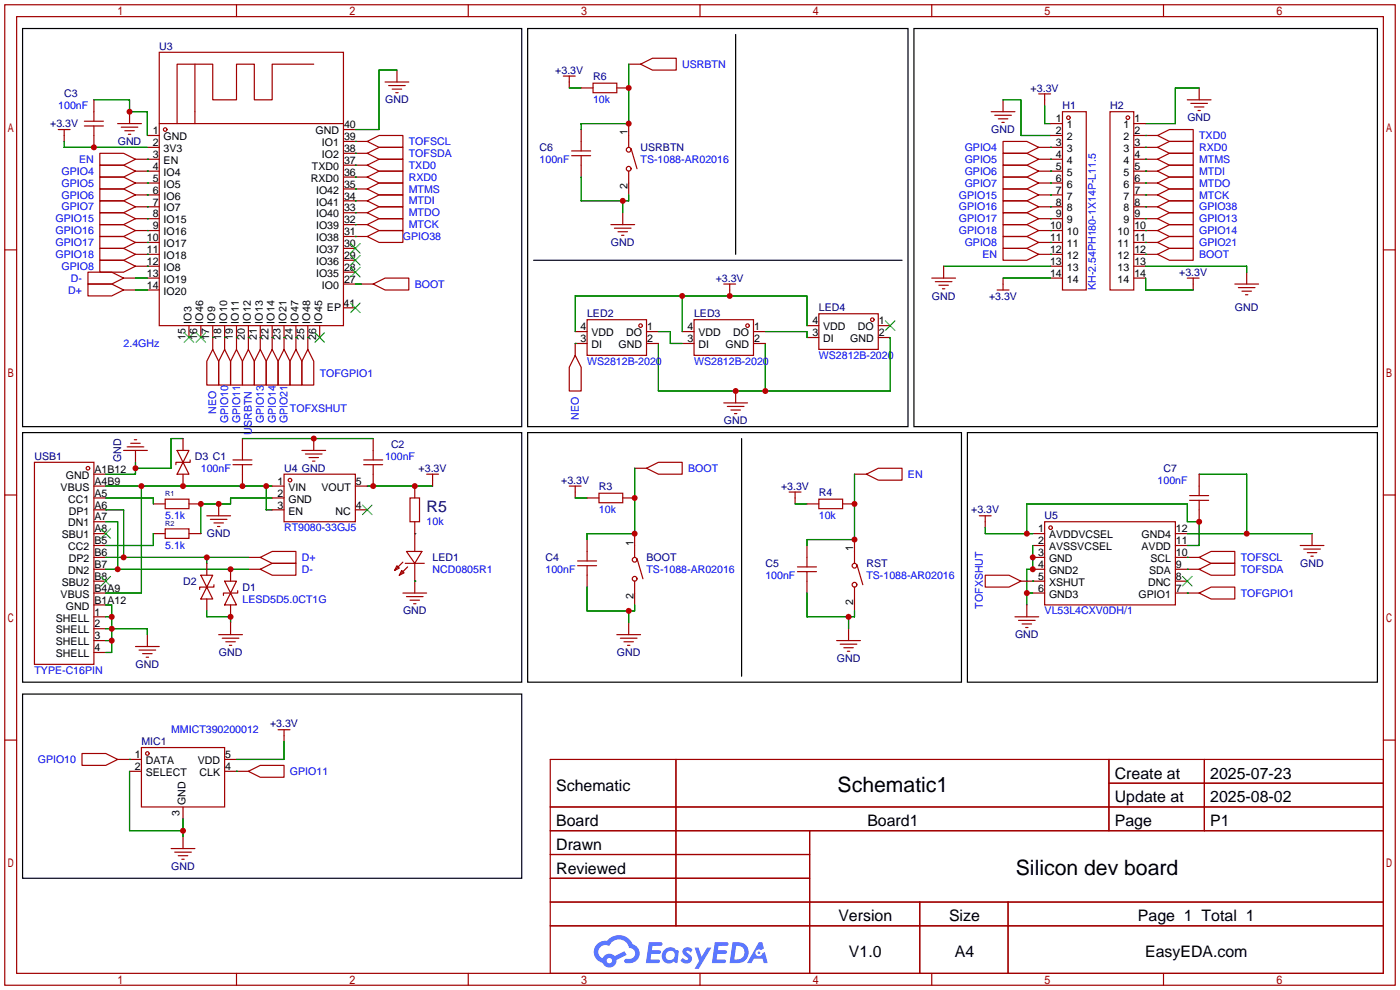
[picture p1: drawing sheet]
<svg xmlns="http://www.w3.org/2000/svg" width="299mm" height="212mm" viewBox="0 0 299 212" stroke-linecap="round" stroke-linejoin="round" font-family="sans-serif">
<g fill="none" stroke="#a10000" stroke-width=".25">
<path d="M1 1h297.2v209.6h-297.2zM3.6 3.6h292.1v204.4h-292.1zM50.5 1v2.6M100.1 1v2.6M149.6 1v2.6M199.1 1v2.6M248.7 1v2.6M1 53.4h2.6M295.7 53.4h2.5M1 105.8h2.6M295.7 105.8h2.5M1 158.2h2.6"/>
<path d="M295.7 158.2h2.5M117.6 162.3h178.1v45.7h-178.1zM117.6 172.5h178.1M117.6 177.5h178.1M144.5 162.3v35.6M173 177.5v30.5M237 162.3v15.2M237 167.4h58.7M257.4 162.3v15.2M117.6 182.6h55.4M117.6 192.8h178.1M117.6 187.7h55.4"/>
<path d="M117.6 197.9h178.1M196.6 192.8v15.2M215.4 192.8v15.2M50.5 208v2.6M100.1 208v2.6M149.6 208v2.6M199.1 208v2.6M248.7 208v2.6"/>
</g>
<g fill="#5487ff">
<path d="M146.2 202.7a1.3 1.3 0 0 1 1.8 .3l-.4 .6a.54 .54 0 0 0-.9-.2l.1 .2a1.28 1.28 0 0 1 .8 2 1.53 1.53 0 0 1-2.2-.3l.5-.6 .8 .5a.31 .31 0 0 0 .4-.3 .31 .31 0 0 0-.3-.4 1.12 1.12 0 0 1-.6-1.8z"/>
<path d="M148.5 202.5h.8l.7 2 1.1-2h1l-2.8 4.6h-.9l1-1.7z"/>
<path d="M138.7 201.4h1.6a1.31 1.31 0 0 1 1.3 .2 .4 .4 0 0 1-.4 .5l-1.8 .1-.1 .9h1.7a.4 .4 0 0 1 .3 .4 .4 .4 0 0 1-.4 .4h-1.7l-.2 1.2h1.4a.46 .46 0 0 1 .5 0 .46 .46 0 0 1 .1 .5l-.3 .2h-2.7z"/>
<path d="M152.8 201.4h1.6a1.32 1.32 0 0 1 1.3 .2 .39 .39 0 0 1-.4 .5l-1.7 .1-.2 .9h1.7a.4 .4 0 0 1 .3 .4 .4 .4 0 0 1-.4 .4h-1.7l-.2 1.2h1.4a.46 .46 0 0 1 .5 0 .46 .46 0 0 1 .1 .5l-.3 .2h-2.7z"/>
<path d="M162.2 201.4h.7l.4 1.3-.7 .4a.75 .75 0 0 0-1.1 .3 .75 .75 0 0 0 .5 1 .75 .75 0 0 0 .9-.7l.6-.2 .6 2.3h-.9l-.2-.9h-1.9l-.5 .9h-.9z"/>
<path d="M156.6 201.4l-.7 4.4h1.5a2.27 2.27 0 0 0 2.6-2.2 2.27 2.27 0 0 0-2.7-2.2zM157.3 202.1a1.5 1.5 0 0 1 1.8 1.6 1.5 1.5 0 0 1-1.9 1.4h-.3z"/>
<path d="M142 203a1.6 1.6 0 0 0-.3 2.3 1.6 1.6 0 0 0 2.3 .2l.8 .3 .3-2.4-.2-.3-.4-.1a1.58 1.58 0 0 0-2.5 0zM142.6 203.5a.98 .98 0 0 1 1.6 .4 .98 .98 0 0 1-1.1 1.3 .94 .94 0 0 1-.8-.7 .94 .94 0 0 1 .3-1z"/>
<path d="M127.6 201.8a2.37 2.37 0 0 0 1.2 4 1.54 1.54 0 0 0 1.7 1 1.54 1.54 0 0 0 1.3-1.6l2.1-1.1-.4-.8-2.1 1a1.57 1.57 0 0 0-2.6 .5 1.5 1.5 0 0 1-.7-2.1 1.5 1.5 0 0 1 2.1-.5 2.23 2.23 0 0 1 2.3-1.4 2.23 2.23 0 0 1 2 1.8 1.16 1.16 0 0 1 1.3 1.1 1.16 1.16 0 0 1-1.1 1.2h-.7a.47 .47 0 0 0-.6 .4 .47 .47 0 0 0 .4 .5 2.17 2.17 0 0 0 2.6-.9 2.17 2.17 0 0 0-.4-2.7l-.8-.4a3.2 3.2 0 0 0-5.4-.7l-1.2 .1zM129.7 205.3a.58 .58 0 0 1 1.1 0 .58 .58 0 0 1-1.1 0z"/>
<circle cx="162.2" cy="203.6" r=".28"/>
</g>
<path d="M4.8 6.1h106.7v85.1h-106.7zM112.8 6.1h81.3v85.1h-81.3zM157.2 7.4v47M195.3 6.1h99.1v85.1h-99.1zM114 55.6h78.8M4.8 92.5h106.7v53.3h-106.7zM112.8 92.5h92.7v53.3h-92.7zM158.5 93.7v50.8M206.8 92.5h87.6v53.3h-87.6zM4.8 148.3h106.7v39.4h-106.7z" fill="none" stroke="#000" stroke-width=".25"/>
<g fill="none" stroke="#a10000" stroke-width=".25">
<path d="M34 11.2h39.4v58.4h-39.4zM41.7 13.7v12.7M67.1 13.7h-8.9v7.6h-3.8v-7.6h-3.9v7.6h-5v-7.6h-7.7v12.7M82.3 17.5h5.1M83.1 18.3h3.5M83.8 19.1h2.1M84.6 19.8h.5M84.8 15v2.5M120.4 16.3h2.5M121.7 16.3v2.5M124.2 18.8h2.5M126.7 17.8h5.1v2h-5.1z"/>
<path d="M131.8 18.8h2.6M134.4 13.7h2.5M136.9 13.7l2.5-1.3h5.1v2.6h-5.1zM256.3 18.8v2.5M12.4 27.7h2.6M13.7 27.7v2.5M18 25.9h4.1M18 26.9h4.1M20.1 21.3v4.6M20.1 26.9v4.6M21.3 32.8h5.1l2.6 1.2-2.6 1.3h-5.1zM21.3 35.3h5.1l2.6 1.3-2.6 1.2h-5.1z"/>
<path d="M21.3 37.8h5.1l2.6 1.3-2.6 1.3h-5.1zM25.1 26.4h5.1M25.9 27.2h3.6M26.7 27.9h2M27.4 28.7h.5M27.7 23.9v2.5M29 34h5M29 36.6h5M29 39.1h5M31.5 29h2.5M31.5 31.5h2.5M34 26.4h39.4"/>
<path d="M73.4 37.8h5.1M73.4 35.3h5.1M73.4 32.8h5.1M73.4 30.2h5.1M73.4 27.7h2.5M78.5 35.3l2.5-1.3h5.1v2.6h-5.1zM78.5 37.8l2.5-1.2h5.1v2.5h-5.1zM78.5 30.2l2.5-1.2h5.1v2.5h-5.1zM78.5 32.8l2.5-1.3h5.1v2.5h-5.1zM122.2 32.3h4M122.2 33.3h4M124.2 27.7v4.6"/>
<path d="M124.2 33.3v4.5M134.4 26.4v5.1M134.4 36.6v5.1M134.9 31.8l1.2 4.3M211.8 23.9h5.1M212.6 24.6h3.6M213.4 25.4h2M214.1 26.2h.5M214.4 30.2h5.1l2.5 1.3-2.5 1.3h-5.1zM214.4 32.8h5.1l2.5 1.2-2.5 1.3h-5.1zM214.4 35.3h5.1l2.5 1.3-2.5 1.2h-5.1zM214.4 37.8h5.1l2.5 1.3-2.5 1.3h-5.1z"/>
<path d="M214.4 21.3v2.6M222 31.5h5.1M222 34h5.1M222 36.6h5.1M222 39.1h5.1M222 20.1h2.5M223.3 20.1v2.5M224.5 29h2.6M224.5 26.4h2.6M227.1 23.9h5.1v38.1h-5.1zM237.2 23.9h5.1v38.1h-5.1zM242.3 29h5.1"/>
<path d="M242.3 31.5h5.1M242.3 34h5.1M242.3 36.6h5.1M242.3 39.1h5.1M242.3 26.4h2.6M247.4 29l2.5-1.3h5.1v2.5h-5.1zM247.4 31.5l2.5-1.3h5.1v2.6h-5.1zM247.4 36.6l2.5-1.3h5.1v2.5h-5.1zM247.4 34l2.5-1.2h5.1v2.5h-5.1zM247.4 39.1l2.5-1.3h5.1v2.6h-5.1zM253.7 21.3h5.1M254.5 22.1h3.6"/>
<path d="M255.3 22.9h2M256 23.6h.5M18.8 58.2h5.1l2.5 1.2-2.5 1.3h-5.1zM21.3 40.4h5.1l2.6 1.3-2.6 1.2h-5.1zM21.3 42.9h5.1l2.6 1.3-2.6 1.3h-5.1zM21.3 45.5h5.1l2.6 1.2-2.6 1.3h-5.1zM21.3 48h5.1l2.6 1.3-2.6 1.2h-5.1zM21.3 50.5h5.1l2.6 1.3-2.6 1.3h-5.1zM21.3 53.1h5.1l2.6 1.3-2.6 1.2h-5.1zM21.3 55.6h5.1l2.6 1.3-2.6 1.3h-5.1zM26.4 59.4h2.6M29 41.7h5"/>
<path d="M29 44.2h5M29 46.7h5M29 49.3h5M29 51.8h5M29 54.4h5M29 56.9h5M31.5 59.4h2.5M73.4 58.2h2.5M73.4 55.6h2.5M73.4 53.1h2.5M73.4 50.5h5.1M73.4 48h5.1"/>
<path d="M73.4 45.5h5.1M73.4 42.9h5.1M73.4 40.4h5.1M78.5 48l2.5-1.3h5.1v2.6h-5.1zM78.5 45.5l2.5-1.3h5.1v2.5h-5.1zM78.5 42.9l2.5-1.2h5.1v2.5h-5.1zM78.5 40.4l2.5-1.3h5.1v2.6h-5.1zM78.5 50.5l2.5-1.2h5.1v2.5h-5.1zM130.6 48h5M131.3 48.8h3.6M132.1 49.5h2M132.8 50.3h.5"/>
<path d="M133.1 45.5v2.5M199.1 59.4h5.1M201.7 56.9v2.5M214.4 40.4h5.1l2.5 1.3-2.5 1.2h-5.1zM214.4 42.9h5.1l2.5 1.3-2.5 1.3h-5.1zM214.4 45.5h5.1l2.5 1.2-2.5 1.3h-5.1zM214.4 48h5.1l2.5 1.3-2.5 1.2h-5.1zM214.4 50.5h5.1l2.5 1.3-2.5 1.3h-5.1zM214.4 53.1h5.1l2.5 1.3-2.5 1.2h-5.1zM214.4 59.4v2.6M222 41.7h5.1M222 44.2h5.1"/>
<path d="M222 46.7h5.1M222 49.3h5.1M222 51.8h5.1M222 54.4h5.1M224.5 56.9h2.6M224.5 59.4h2.6M242.3 41.7h5.1M242.3 44.2h5.1M242.3 46.7h5.1M242.3 49.3h5.1M242.3 51.8h5.1M242.3 54.4h5.1"/>
<path d="M242.3 56.9h2.6M242.3 59.4h2.6M247.4 41.7l2.5-1.3h5.1v2.5h-5.1zM247.4 46.7l2.5-1.2h5.1v2.5h-5.1zM247.4 49.3l2.5-1.3h5.1v2.5h-5.1zM247.4 51.8l2.5-1.3h5.1v2.6h-5.1zM247.4 44.2l2.5-1.3h5.1v2.6h-5.1zM247.4 54.4l2.5-1.3h5.1v2.5h-5.1zM253.7 59.4h2.6M255 59.4v2.6M266.4 58.2v2.5M18.8 60.7h5.1l2.5 1.3-2.5 1.2h-5.1z"/>
<path d="M26.4 62h2.6M31.5 62h2.5M40.4 69.6v2.5M42.9 69.6v2.5M45.5 74.7l1.2 2.5v5.1h-2.5v-5.1zM45.5 69.6v5.1M48 74.7l1.3 2.5v5.1h-2.6v-5.1zM48 69.6v5.1M50.5 74.7l1.3 2.5v5.1h-2.5v-5.1zM50.5 69.6v5.1M53.1 74.7l1.3 2.5v5.1h-2.6v-5.1zM53.1 69.6v5.1"/>
<path d="M55.6 74.7l1.3 2.5v5.1h-2.5v-5.1zM55.6 69.6v5.1M58.2 74.7l1.2 2.5v5.1h-2.5v-5.1zM58.2 69.6v5.1M60.7 74.7l1.3 2.5v5.1h-2.6v-5.1zM60.7 69.6v5.1M63.2 74.7l1.3 2.5v5.1h-2.5v-5.1zM63.2 69.6v5.1M65.8 74.7l1.3 2.5v5.1h-2.6v-5.1zM65.8 69.6v5.1M68.3 69.6v2.5M73.4 60.7h2.5"/>
<path d="M73.4 65.8h2.5M77.2 60.7h2.6M79.8 60.7l2.5-1.3h5.1v2.6h-5.1zM122.9 75.9l1.3 2.6v5.1h-2.5v-5.1zM122.9 70.9h2.6M125.5 68.3h12.7v7.6h-12.7zM125.5 73.4h-2.6v2.5M138.2 70.9h2.5M138.2 73.4h2.5M145.8 70.9h2.5M145.8 73.4h2.5M148.3 68.3h12.7v7.6h-12.7z"/>
<path d="M154.7 60.7h2.5M156 60.7v2.5M161 70.9h2.6M161 73.4h2.6M172.5 69.6h2.5M172.5 72.1h2.5M175 67.1h12.7v7.6h-12.7zM187.7 69.6h2.5M187.7 72.1h2.5M199.9 60.2h3.6M200.7 61h2M201.4 61.7h.5"/>
<path d="M213.1 62h2.5M263.9 60.7h5.1M264.7 61.5h3.5M265.4 62.2h2.1M266.2 63h.5M7.4 98.8h12.7v43.2h-12.7zM26.4 96.3h5.1M27.2 95.5h3.5M27.9 94.7h2.1M28.7 94h.5M29 96.3v2.5M37.8 96.3h2.6l-1.3 2.5z"/>
<path d="M39.1 98.8l1.3 2.5h-2.6zM39.1 93.7v2.6M40.6 98.3v.5h-3v.5M49.8 98.3h4M49.8 99.3h4M51.8 93.7v4.6M51.8 99.3v4.6M64.5 96.3h5.1M65.3 97h3.5M66 97.8h2.1M66.8 98.6h.5M67.1 93.7v2.6"/>
<path d="M77.7 98.3h4.1M77.7 99.3h4.1M79.8 93.7v4.6M79.8 99.3v4.6M154.7 86.1h5.1M155.4 86.9h3.6M156.2 87.6h2M157 88.4h.5M157.2 83.6v2.5M20.1 101.3h2.5M20.1 103.9h2.5M20.1 106.4h2.5"/>
<path d="M20.1 109h2.5M20.1 111.5h2.5M20.1 114h2.5M20.1 116.6h2.5M20.1 119.1h2.5M32.8 114h2.5M32.8 107.7h2.5M35.3 106.7h5.1v2h-5.1zM35.3 113h5.1v2.1h-5.1zM39.1 101.3v2.6M40.4 114h2.5M40.4 107.7h2.5"/>
<path d="M44.2 110.2h5.1M45 111h3.5M45.7 111.8h2.1M46.5 112.5h.5M46.7 107.7v2.5M53.1 119.1h2.5M55.6 119.1l2.6-1.2h5v2.5h-5zM58.2 103.9h2.5M58.2 106.4h2.5M58.2 109h2.5M60.7 101.3h15.2v10.2h-15.2zM75.9 103.9h2.6"/>
<path d="M75.9 109h2.6M86.9 117.9h3.3l-1.6 2.5zM87.6 106.4h2.1v5.1h-2.1zM88.6 103.9v2.5M88.6 111.5v6.4M91.2 101.3h2.5M92.5 101.3v2.6M121.7 103.9h2.5M122.9 103.9v2.5M123.4 119.9h4.1M125.5 106.4h2.5M125.5 115.3v4.6"/>
<path d="M128 105.4h5.1v2h-5.1zM133.1 106.4h2.5M135.6 100.1h2.6M135.6 114v5.1M136.1 119.4l1.3 4.3M138.2 100.1l2.5-1.3h5.1v2.5h-5.1zM168.7 105.2h2.5M169.9 105.2v2.5M172.5 107.7h2.5M172.5 116.6v4.6M175 106.7h5.1v2h-5.1zM180.1 107.7h2.5"/>
<path d="M182.6 101.3h2.6M182.6 115.3v5.1M185.2 101.3l2.5-1.2h5.1v2.5h-5.1zM209.3 110.2h2.5M210.6 110.2v2.6M220.7 114h2.6M220.7 116.6h2.6M220.7 119.1h2.6M223.3 111.5h27.9v17.8h-27.9zM251.2 114h2.5M251.2 116.6h2.5M251.2 119.1h5.1"/>
<path d="M254.3 105.9h4M254.3 106.9h4M256.3 119.1l2.5-1.2h5.1v2.5h-5.1zM256.3 101.3v4.6M256.3 106.9v4.6M277.9 116.6h5.1M278.6 117.3h3.6M279.4 118.1h2M280.2 118.9h.5M280.4 114v2.6M20.1 121.7h2.5M20.1 124.2h2.5"/>
<path d="M20.1 126.7h2.5M20.1 129.3h2.5M20.1 131.8h2.5M20.1 134.4h2.5M20.1 136.9h2.5M20.1 139.4h2.5M29 138.2h5M29.7 138.9h3.6M30.5 139.7h2M31.5 135.6v2.6M42.9 122.9h2.6l-1.3 2.6zM44.2 125.5l1.3 2.5h-2.6z"/>
<path d="M44.2 120.4v2.5M44.2 128v2.6M45.7 125v.5h-3v.5M46.7 135.6h5.1M47.5 136.4h3.6M48 124.2h2.5l-1.2 2.5zM48.3 137.2h2M49 137.9h.5M49.3 126.7l1.2 2.6h-2.5zM49.3 121.7v2.5M49.3 129.3v2.5M49.3 133.1v2.5"/>
<path d="M50.8 126.2v.5h-3v.6M53.1 121.7h2.5M55.6 121.7l2.6-1.3h5v2.5h-5zM84.8 120.9l.5 .5-1 .5zM85.9 121.9l.5 .5-1.1 .5zM86.1 126.7h5.1M86.1 120.1l-1.8 1.8M86.6 120.4h4.1M86.9 127.5h3.5M87.1 121.2l-1.8 1.7M87.6 128.3h2.1M88.4 129h.5"/>
<path d="M88.6 120.4v6.3M123.4 120.9h4.1M125.5 120.9v4.6M131.8 135.6h5.1M132.6 136.4h3.5M133.3 137.2h2.1M134.1 137.9h.5M134.4 133.1v2.5M135.6 124.2v5.1M170.4 121.2h4.1M170.4 122.2h4.1M172.5 122.2v4.5"/>
<path d="M178.8 136.9h5.1M179.6 137.7h3.5M180.3 138.4h2.1M181.1 139.2h.5M181.4 134.4v2.5M182.6 125.5v5.1M183.1 120.6l1.3 4.4M210.6 122.9h5l2.6 1.3-2.6 1.3h-5zM216.9 131.8h5.1M217.7 132.6h3.5M218.2 124.2h5.1M218.4 133.4h2.1"/>
<path d="M219.2 134.1h.5M219.5 129.3v2.5M220.7 121.7h2.6M220.7 126.7h2.6M251.2 121.7h5.1M251.2 124.2h2.5M251.2 126.7h5.1M256.3 121.7l2.5-1.3h5.1v2.5h-5.1zM256.3 126.7l2.5-1.2h5.1v2.5h-5.1zM30.2 159.8h17.8v12.7h-17.8zM31.2 140.5h.5M59.4 156h2.6"/>
<path d="M60.7 156v2.5M17.5 161h5.1l2.5 1.3-2.5 1.3h-5.1zM25.1 162.3h5.1M27.7 164.8h2.5M39.1 172.5v2.5M39.1 178.8v2.6M48 162.3h2.5M48 164.8h5.1M53.1 164.8l2.5-1.2h5.1v2.5h-5.1zM36.6 181.4h5.1M37.3 182.1h3.6M38.1 182.9h2"/>
<path d="M38.9 183.6h.5"/>
<circle cx="35.3" cy="27.7" r=".38"/>
<circle cx="134.4" cy="36.1" r=".51"/>
<circle cx="134.4" cy="32" r=".51"/>
<circle cx="228.3" cy="25.1" r=".38"/>
<circle cx="241" cy="25.1" r=".38"/>
<circle cx="136.9" cy="69.6" r=".38"/>
<circle cx="159.8" cy="69.6" r=".38"/>
<circle cx="186.4" cy="68.3" r=".38"/>
<circle cx="18.8" cy="100.1" r=".38"/>
<circle cx="62" cy="102.6" r=".38"/>
<circle cx="135.6" cy="119.6" r=".51"/>
<circle cx="224.5" cy="112.8" r=".38"/>
<circle cx="135.6" cy="123.7" r=".51"/>
<circle cx="182.6" cy="125" r=".51"/>
<circle cx="182.6" cy="120.9" r=".51"/>
<circle cx="31.5" cy="161" r=".38"/>
</g>
<g fill="none" stroke="#3c3" stroke-width=".25">
<path d="M74.9 57.2l2.1 2M74.9 54.6l2.1 2M74.9 52.1l2.1 2M77 57.2l-2.1 2M77 54.6l-2.1 2M77 52.1l-2.1 2M39.4 71.1l2 2.1M41.4 71.1l-2 2.1M41.9 71.1l2 2.1M43.9 71.1l-2 2.1M67.3 71.1l2 2.1M69.3 71.1l-2 2.1"/>
<path d="M74.9 64.8l2.1 2M77 64.8l-2.1 2M189.2 68.6l2.1 2M191.3 68.6l-2.1 2M21.6 113l2 2.1M23.6 113l-2 2.1M77.5 107.9l2 2.1M79.5 107.9l-2 2.1M21.6 123.2l2 2M23.6 123.2l-2 2M252.7 123.2l2.1 2M254.8 123.2l-2.1 2"/>
</g>
<g fill="none" stroke="#008700" stroke-width=".25">
<path d="M84.8 15h-3.8v12.7h-5.1M121.7 18.8h2.5M134.4 13.7v12.7h-10.2v1.3M256.3 18.8h-5.1v7.6h-6.3M13.7 30.2v1.3h17.8M20.1 21.3h7.6v2.6h3.8v5.1M31.5 34h.1M31.5 36.6h.1M31.5 39.1h.1M75.9 35.3h.1M75.9 37.8h.1M75.9 32.8h.1"/>
<path d="M75.9 30.2h.1M124.2 37.8v5.1h10.2v-1.2M214.4 21.3h3.8v7.7h6.3M223.3 22.6v3.8h1.2M224.5 31.5h.1M224.5 34h.1M224.5 36.6h.1M224.5 39.1h.1M244.9 29h.1M244.9 31.5h.1M244.9 34h.1M244.9 36.6h.1"/>
<path d="M244.9 39.1h.1M29 59.4h2.5M31.5 41.7h.1M31.5 44.2h.1M31.5 46.7h.1M31.5 49.3h.1M31.5 51.8h.1M31.5 54.4h.1M31.5 56.9h.1M75.9 48h.1M75.9 45.5h.1M75.9 42.9h.1"/>
<path d="M75.9 40.4h.1M75.9 50.5h.1M133.1 42.9v2.6M201.7 56.9h22.8M214.4 59.4h10.1M224.5 41.7h.1M224.5 44.2h.1M224.5 46.7h.1M224.5 49.3h.1M224.5 51.8h.1M224.5 54.4h.1M244.9 41.7h.1"/>
<path d="M244.9 46.7h.1M244.9 49.3h.1M244.9 51.8h.1M244.9 44.2h.1M244.9 54.4h.1M244.9 59.4v2.6h10.1M244.9 56.9h21.5v1.3M29 62h2.5M45.5 72.1h.1M48 72.1h.1M50.5 72.1h.1M53.1 72.1h.1"/>
<path d="M55.6 72.1h.1M58.2 72.1h.1M60.7 72.1h.1M63.2 72.1h.1M65.8 72.1h.1M75.9 60.7h1.3M122.9 73.4h.1M140.7 70.9h2.6v2.5h2.5M145.8 63.2v7.7M163.6 70.9h8.9v1.2M163.6 73.4v10.2M172.5 69.6v-6.4h-49.6v7.7"/>
<path d="M190.2 72.1v11.5h-49.5v-10.2M29 98.8v2.5h-6.4M39.1 93.7h-2.5v6.4h-7.6M51.8 93.7h28M22.6 103.9h35.6M22.6 109h3.8v10.1M22.6 106.4h10.2v1.3M22.6 111.5h2.5v10.2M22.6 119.1h30.5M30.2 103.9v22.8h-7.6M32.8 114v2.6h-10.2M44.2 119.1v1.3"/>
<path d="M56.9 103.9v5.1h1.3M58.2 106.4h-8.9v1.3h-6.4v6.3M78.5 103.9h14M88.6 114h.1M122.9 106.4h2.6M135.6 100.1v13.9h-10.1v1.3M169.9 107.7h2.6M182.6 101.3v14h-10.1v1.3M210.6 112.8v1.2h10.1M219.5 114v-6.3h34.2v3.8h2.6v5.1h-2.6M220.7 116.6v5.1h-1.2v7.6M253.7 119.1h.1"/>
<path d="M253.7 114h26.7M256.3 101.3h10.1v12.7M22.6 129.3h1.3v10.1h-1.3M22.6 136.9h1.3M22.6 134.4h8.9v1.2M22.6 131.8h1.3M22.6 121.7h30.5M44.2 130.6v1.2h5.1v1.3M88.6 124.2h.1M125.5 125.5v5.1h10.1v-1.3M134.4 130.6v2.5M172.5 126.7v5.1h10.1v-1.2"/>
<path d="M181.4 131.8v2.6M219.5 126.7h1.2M220.7 124.2h.1M253.7 121.7h.1M253.7 126.7h.1M60.7 158.5v3.8h-10.2M27.7 162.3h.1M27.7 164.8v12.7h11.4M39.1 175v3.8M50.5 164.8h.1"/>
</g>
<g fill="#c00">
<circle cx="23.9" cy="136.9" r=".63"/>
<circle cx="23.9" cy="134.4" r=".63"/>
<circle cx="23.9" cy="131.8" r=".63"/>
<circle cx="30.2" cy="103.9" r=".63"/>
<circle cx="39.1" cy="103.9" r=".63"/>
<circle cx="51.8" cy="103.9" r=".63"/>
<circle cx="56.9" cy="103.9" r=".63"/>
<circle cx="46.7" cy="107.7" r=".63"/>
<circle cx="42.9" cy="107.7" r=".63"/>
<circle cx="29" cy="100.1" r=".63"/>
<circle cx="79.8" cy="103.9" r=".63"/>
<circle cx="88.6" cy="103.9" r=".63"/>
<circle cx="25.1" cy="121.7" r=".63"/>
<circle cx="49.3" cy="121.7" r=".63"/>
<circle cx="26.4" cy="119.1" r=".63"/>
<circle cx="44.2" cy="119.1" r=".63"/>
<circle cx="20.1" cy="31.5" r=".63"/>
<circle cx="27.7" cy="23.9" r=".63"/>
<circle cx="67.1" cy="93.7" r=".63"/>
<circle cx="135.6" cy="114" r=".63"/>
<circle cx="135.6" cy="106.4" r=".63"/>
<circle cx="134.4" cy="130.6" r=".63"/>
<circle cx="182.6" cy="115.3" r=".63"/>
<circle cx="182.6" cy="107.7" r=".63"/>
<circle cx="181.4" cy="131.8" r=".63"/>
<circle cx="49.3" cy="131.8" r=".63"/>
<circle cx="163.6" cy="83.6" r=".63"/>
<circle cx="157.2" cy="83.6" r=".63"/>
<circle cx="156" cy="63.2" r=".63"/>
<circle cx="145.8" cy="63.2" r=".63"/>
<circle cx="134.4" cy="26.4" r=".63"/>
<circle cx="134.4" cy="18.8" r=".63"/>
<circle cx="133.1" cy="42.9" r=".63"/>
<circle cx="220.7" cy="121.7" r=".63"/>
<circle cx="220.7" cy="119.1" r=".63"/>
<circle cx="219.5" cy="126.7" r=".63"/>
<circle cx="266.4" cy="114" r=".63"/>
<circle cx="219.5" cy="114" r=".63"/>
<circle cx="256.3" cy="111.5" r=".63"/>
<circle cx="39.1" cy="177.5" r=".63"/>
</g>
<g font-size="4.5">
<text x="179" y="169.3">Schematic1</text>
<text x="217.1" y="187.1">Silicon dev board</text>
</g>
<text font-size="3.4" fill="#000080" x="91.2" y="109.5">R5</text>
<g font-size="3.4">
<text x="238.3" y="166.4">Create at</text>
<text x="258.7" y="166.4">2025-07-23</text>
<text x="118.9" y="169">Schematic</text>
<text x="238.3" y="171.5">Update at</text>
<text x="258.7" y="171.5">2025-08-02</text>
<text x="118.9" y="176.6">Board</text>
<text x="185.4" y="176.6">Board1</text>
<text x="238.3" y="176.6">Page</text>
<text x="258.7" y="176.6">P1</text>
<text x="118.9" y="181.7">Drawn</text>
<text x="118.9" y="186.7">Reviewed</text>
<text x="179.2" y="196.9">Version</text>
<text x="202.8" y="196.9">Size</text>
<text x="243.2" y="196.9">Page 1 Total 1</text>
<text x="181.4" y="204.5">V1.0</text>
<text x="204.1" y="204.5">A4</text>
<text x="244.7" y="204.5">EasyEDA.com</text>
</g>
<g font-size="2.3" fill="#000080">
<text x="34" y="10.7">U3</text>
<text x="118.7" y="15.8">+3.3V</text>
<text x="126.7" y="17">R6</text>
<text x="13.7" y="20.8">C3</text>
<text x="82.3" y="22.1">GND</text>
<text x="220.3" y="19.6">+3.3V</text>
<text x="227.1" y="23.4">H1</text>
<text x="237.2" y="23.4">H2</text>
<text x="10.7" y="27.2">+3.3V</text>
<text x="211.9" y="28.5">GND</text>
<text x="253.8" y="25.9">GND</text>
<text x="25.2" y="31">GND</text>
<text x="115.3" y="32.3">C6</text>
<text x="136.9" y="32.3">USRBTN</text>
<text x="130.6" y="52.6">GND</text>
<text x="252" y="58.9">+3.3V</text>
<text x="153" y="60.2">+3.3V</text>
<text x="199.2" y="64">GND</text>
<text x="211.4" y="64">+3.3V</text>
<text x="125.5" y="67.8">LED2</text>
<text x="148.3" y="67.8">LED3</text>
<text x="175" y="66.6">LED4</text>
<text x="263.9" y="66.6">GND</text>
<text x="83.6" y="95.8">C2</text>
<text x="154.7" y="90.7">GND</text>
<text x="7.4" y="98.3">USB1</text>
<text x="25.9" y="98.8" transform="rotate(-90 25.9 98.8)">GND</text>
<text x="41.7" y="98.3">D3 C1</text>
<text x="60.7" y="100.8">U4 GND</text>
<text x="89.5" y="100.8">+3.3V</text>
<text x="248.7" y="100.8">C7</text>
<text x="119.9" y="103.4">+3.3V</text>
<text x="128" y="104.7">R3</text>
<text x="166.9" y="104.7">+3.3V</text>
<text x="175" y="105.9">R4</text>
<text x="207.6" y="109.7">+3.3V</text>
<text x="223.3" y="111">U5</text>
<text x="44.2" y="114.8">GND</text>
<text x="92.5" y="119.9">LED1</text>
<text x="116.6" y="119.9">C4</text>
<text x="138.2" y="119.9">BOOT</text>
<text x="39.1" y="125">D2</text>
<text x="163.6" y="121.2">C5</text>
<text x="185.2" y="121.2">RST</text>
<text x="277.9" y="121.2">GND</text>
<text x="51.8" y="126.2">D1</text>
<text x="86.1" y="131.3">GND</text>
<text x="216.9" y="136.4">GND</text>
<text x="29" y="142.8">GND</text>
<text x="46.8" y="140.2">GND</text>
<text x="131.9" y="140.2">GND</text>
<text x="178.8" y="141.5">GND</text>
<text x="57.7" y="155.5">+3.3V</text>
<text x="30.2" y="159.3">MIC1</text>
<text x="36.6" y="185.9">GND</text>
</g>
<g font-size="2.3" fill="#00f">
<text x="145.8" y="14.5">USRBTN</text>
<text x="12.4" y="23.4">100nF</text>
<text x="126.7" y="22.1">10k</text>
<text x="256.3" y="29.7">TXD0</text>
<text x="16.9" y="34.8">EN</text>
<text x="87.4" y="31">TOFSCL</text>
<text x="87.4" y="33.5">TOFSDA</text>
<text x="115.3" y="34.8">100nF</text>
<text x="136.9" y="34.8">TS-1088-AR02016</text>
<text x="206.2" y="32.3">GPIO4</text>
<text x="206.2" y="34.8">GPIO5</text>
<text x="256.3" y="32.3">RXD0</text>
<text x="256.3" y="34.8">MTMS</text>
<text x="13.1" y="37.3">GPIO4</text>
<text x="13.1" y="39.9">GPIO5</text>
<text x="87.4" y="41.2">MTMS</text>
<text x="87.4" y="36.1">TXD0</text>
<text x="87.4" y="38.6">RXD0</text>
<text x="206.2" y="37.3">GPIO6</text>
<text x="206.2" y="39.9">GPIO7</text>
<text x="256.3" y="37.3">MTDI</text>
<text x="256.3" y="39.9">MTDO</text>
<text x="11.9" y="47.5">GPIO15</text>
<text x="13.1" y="42.4">GPIO6</text>
<text x="13.1" y="45">GPIO7</text>
<text x="87.4" y="46.2">MTDO</text>
<text x="87.4" y="43.7">MTDI</text>
<text x="204.9" y="42.4">GPIO15</text>
<text x="204.9" y="45">GPIO16</text>
<text x="204.9" y="47.5">GPIO17</text>
<text x="256.3" y="42.4">MTCK</text>
<text x="256.3" y="47.5">GPIO13</text>
<text x="256.3" y="45">GPIO38</text>
<text x="11.9" y="50">GPIO16</text>
<text x="11.9" y="52.6">GPIO17</text>
<text x="86.1" y="51.3">GPIO38</text>
<text x="87.4" y="48.8">MTCK</text>
<text x="204.9" y="50">GPIO18</text>
<text x="206.2" y="52.6">GPIO8</text>
<text x="256.3" y="50">GPIO14</text>
<text x="256.3" y="52.6">GPIO21</text>
<text x="11.9" y="55.1">GPIO18</text>
<text x="13.1" y="57.7">GPIO8</text>
<text x="210" y="55.1">EN</text>
<text x="256.3" y="55.1">BOOT</text>
<text x="14.6" y="62.7">D+</text>
<text x="15.1" y="60.2">D-</text>
<text x="88.6" y="61.5">BOOT</text>
<text x="234.2" y="62" transform="rotate(-90 234.2 62)">KH-2.54PH180-1X14P-L11.5</text>
<text x="26.4" y="74.2">2.4GHz</text>
<text x="125.5" y="78">WS2812B-2020</text>
<text x="148.3" y="78">WS2812B-2020</text>
<text x="175" y="76.7">WS2812B-2020</text>
<text x="68.3" y="80.5">TOFGPIO1</text>
<text x="46.2" y="88.5" transform="rotate(-90 46.2 88.5)">NEO</text>
<text x="62" y="88.1">TOFXSHUT</text>
<text x="123.7" y="89.7" transform="rotate(-90 123.7 89.7)">NEO</text>
<text x="48.8" y="90.5" transform="rotate(-90 48.8 90.5)">GPIO10</text>
<text x="51.3" y="90.5" transform="rotate(-90 51.3 90.5)">GPIO11</text>
<text x="53.9" y="92.9" transform="rotate(-90 53.9 92.9)">USRBTN</text>
<text x="56.4" y="90.5" transform="rotate(-90 56.4 90.5)">GPIO13</text>
<text x="58.9" y="90.5" transform="rotate(-90 58.9 90.5)">GPIO14</text>
<text x="61.5" y="90.5" transform="rotate(-90 61.5 90.5)">GPIO21</text>
<text x="42.9" y="100.8">100nF</text>
<text x="82.3" y="98.3">100nF</text>
<text x="147.1" y="100.8">BOOT</text>
<text x="194.1" y="102.1">EN</text>
<text x="247.4" y="103.4">100nF</text>
<text x="35.3" y="111">5.1k</text>
<text x="60.7" y="113.5">RT9080-33GJ5</text>
<text x="91.2" y="112.3">10k</text>
<text x="128" y="109.7">10k</text>
<text x="175" y="111">10k</text>
<text x="35.3" y="117.4">5.1k</text>
<text x="64.5" y="119.9">D+</text>
<text x="265.2" y="119.9">TOFSCL</text>
<text x="64.5" y="122.4">D-</text>
<text x="92.5" y="122.4">NCD0805R1</text>
<text x="116.6" y="122.4">100nF</text>
<text x="138.2" y="122.4">TS-1088-AR02016</text>
<text x="163.6" y="123.7">100nF</text>
<text x="185.2" y="123.7">TS-1088-AR02016</text>
<text x="265.2" y="122.4">TOFSDA</text>
<text x="51.8" y="128.8">LESD5D5.0CT1G</text>
<text x="210.1" y="130.1" transform="rotate(-90 210.1 130.1)">TOFXSHUT</text>
<text x="223.3" y="131.3">VL53L4CXV0DH/1</text>
<text x="265.2" y="127.5">TOFGPIO1</text>
<text x="7.4" y="144">TYPE-C16PIN</text>
<text x="36.6" y="156.7">MMICT390200012</text>
<text x="8.1" y="163.1">GPIO10</text>
<text x="62" y="165.6">GPIO11</text>
</g>
<g font-size="2.3">
<text x="32.6" y="28.7">1</text>
<text x="35" y="30">GND</text>
<text x="67.4" y="28.7">GND</text>
<text x="73.5" y="30">39</text>
<text x="73.5" y="27.4">40</text>
<text x="134.1" y="29" transform="rotate(-90 134.1 29)">1</text>
<text x="225.7" y="26.1">1</text>
<text x="225.7" y="28.7">2</text>
<text x="228" y="27.4">1</text>
<text x="228" y="30">2</text>
<text x="240.1" y="27.4">1</text>
<text x="240.1" y="30">2</text>
<text x="242.4" y="26.1">1</text>
<text x="242.4" y="28.7">2</text>
<text x="32.6" y="31.2">2</text>
<text x="32.6" y="33.8">3</text>
<text x="35" y="32.5">3V3</text>
<text x="35" y="35">EN</text>
<text x="68.8" y="33.8">IO2</text>
<text x="68.8" y="31.2">IO1</text>
<text x="73.5" y="35">37</text>
<text x="73.5" y="32.5">38</text>
<text x="225.7" y="31.2">3</text>
<text x="225.7" y="33.8">4</text>
<text x="228" y="32.5">3</text>
<text x="228" y="35">4</text>
<text x="240.1" y="32.5">3</text>
<text x="240.1" y="35">4</text>
<text x="242.4" y="31.2">3</text>
<text x="242.4" y="33.8">4</text>
<text x="32.6" y="36.3">4</text>
<text x="32.6" y="38.8">5</text>
<text x="32.6" y="41.4">6</text>
<text x="35" y="37.6">IO4</text>
<text x="35" y="40.1">IO5</text>
<text x="66.4" y="38.8">RXD0</text>
<text x="66.7" y="36.3">TXD0</text>
<text x="67.6" y="41.4">IO42</text>
<text x="73.5" y="40.1">35</text>
<text x="73.5" y="37.6">36</text>
<text x="134.1" y="40.4" transform="rotate(-90 134.1 40.4)">2</text>
<text x="225.7" y="36.3">5</text>
<text x="225.7" y="38.8">6</text>
<text x="225.7" y="41.4">7</text>
<text x="228" y="37.6">5</text>
<text x="228" y="40.1">6</text>
<text x="240.1" y="37.6">5</text>
<text x="240.1" y="40.1">6</text>
<text x="242.4" y="36.3">5</text>
<text x="242.4" y="38.8">6</text>
<text x="242.4" y="41.4">7</text>
<text x="32.6" y="43.9">7</text>
<text x="32.6" y="46.5">8</text>
<text x="35" y="42.7">IO6</text>
<text x="35" y="45.2">IO7</text>
<text x="35" y="47.7">IO15</text>
<text x="67.6" y="46.5">IO40</text>
<text x="67.6" y="43.9">IO41</text>
<text x="73.5" y="47.7">32</text>
<text x="73.5" y="45.2">33</text>
<text x="73.5" y="42.7">34</text>
<text x="225.7" y="43.9">8</text>
<text x="225.7" y="46.5">9</text>
<text x="228" y="42.7">7</text>
<text x="228" y="45.2">8</text>
<text x="228" y="47.7">9</text>
<text x="240.1" y="42.7">7</text>
<text x="240.1" y="45.2">8</text>
<text x="240.1" y="47.7">9</text>
<text x="242.4" y="43.9">8</text>
<text x="242.4" y="46.5">9</text>
<text x="31.4" y="51.5">10</text>
<text x="32.6" y="49">9</text>
<text x="35" y="50.3">IO16</text>
<text x="35" y="52.8">IO17</text>
<text x="67.6" y="51.5">IO38</text>
<text x="67.6" y="49">IO39</text>
<text x="73.5" y="52.8">30</text>
<text x="73.5" y="50.3">31</text>
<text x="224.4" y="49">10</text>
<text x="224.4" y="51.5">11</text>
<text x="228" y="50.3">10</text>
<text x="228" y="52.8">11</text>
<text x="238.9" y="50.3">10</text>
<text x="238.9" y="52.8">11</text>
<text x="242.4" y="49">10</text>
<text x="242.4" y="51.5">11</text>
<text x="31.4" y="54.1">11</text>
<text x="31.4" y="56.6">12</text>
<text x="31.4" y="59.2">13</text>
<text x="35" y="55.4">IO18</text>
<text x="35" y="57.9">IO8</text>
<text x="67.6" y="59.2">IO35</text>
<text x="67.6" y="56.6">IO36</text>
<text x="67.6" y="54.1">IO37</text>
<text x="73.5" y="57.9">28</text>
<text x="73.5" y="55.4">29</text>
<text x="224.4" y="54.1">12</text>
<text x="224.4" y="56.6">13</text>
<text x="224.4" y="59.2">14</text>
<text x="228" y="55.4">12</text>
<text x="228" y="57.9">13</text>
<text x="238.9" y="55.4">12</text>
<text x="238.9" y="57.9">13</text>
<text x="242.4" y="54.1">12</text>
<text x="242.4" y="56.6">13</text>
<text x="242.4" y="59.2">14</text>
<text x="31.4" y="61.7">14</text>
<text x="35" y="60.4">IO19</text>
<text x="35" y="63">IO20</text>
<text x="68.8" y="61.7">IO0</text>
<text x="73.4" y="65.5">41</text>
<text x="73.5" y="60.4">27</text>
<text x="228" y="60.4">14</text>
<text x="238.9" y="60.4">14</text>
<text x="40.9" y="69.1" transform="rotate(-90 40.9 69.1)">IO3</text>
<text x="43.4" y="69.1" transform="rotate(-90 43.4 69.1)">IO46</text>
<text x="46" y="69.1" transform="rotate(-90 46 69.1)">IO9</text>
<text x="48.5" y="69.1" transform="rotate(-90 48.5 69.1)">IO10</text>
<text x="51.1" y="69.1" transform="rotate(-90 51.1 69.1)">IO11</text>
<text x="53.6" y="69.1" transform="rotate(-90 53.6 69.1)">IO12</text>
<text x="56.1" y="69.1" transform="rotate(-90 56.1 69.1)">IO13</text>
<text x="58.7" y="69.1" transform="rotate(-90 58.7 69.1)">IO14</text>
<text x="61.2" y="69.1" transform="rotate(-90 61.2 69.1)">IO21</text>
<text x="63.8" y="69.1" transform="rotate(-90 63.8 69.1)">IO47</text>
<text x="66.3" y="69.1" transform="rotate(-90 66.3 69.1)">IO48</text>
<text x="68.8" y="69.1" transform="rotate(-90 68.8 69.1)">IO45</text>
<text x="69.9" y="66.5">EP</text>
<text x="124.1" y="70.6">4</text>
<text x="126.4" y="71.9">VDD</text>
<text x="133.8" y="71.9">DO</text>
<text x="138.3" y="70.6">1</text>
<text x="146.9" y="70.6">4</text>
<text x="149.3" y="71.9">VDD</text>
<text x="156.7" y="71.9">DO</text>
<text x="161.2" y="70.6">1</text>
<text x="173.6" y="71.9">3</text>
<text x="173.6" y="69.3">4</text>
<text x="175.9" y="70.6">VDD</text>
<text x="183.4" y="70.6">DO</text>
<text x="187.8" y="69.3">1</text>
<text x="187.8" y="71.9">2</text>
<text x="39.6" y="72.7" transform="rotate(-90 39.6 72.7)">15</text>
<text x="42.2" y="72.7" transform="rotate(-90 42.2 72.7)">16</text>
<text x="44.7" y="72.7" transform="rotate(-90 44.7 72.7)">17</text>
<text x="47.3" y="72.7" transform="rotate(-90 47.3 72.7)">18</text>
<text x="49.8" y="72.7" transform="rotate(-90 49.8 72.7)">19</text>
<text x="52.3" y="72.7" transform="rotate(-90 52.3 72.7)">20</text>
<text x="54.9" y="72.7" transform="rotate(-90 54.9 72.7)">21</text>
<text x="57.4" y="72.7" transform="rotate(-90 57.4 72.7)">22</text>
<text x="60" y="72.7" transform="rotate(-90 60 72.7)">23</text>
<text x="62.5" y="72.7" transform="rotate(-90 62.5 72.7)">24</text>
<text x="65" y="72.7" transform="rotate(-90 65 72.7)">25</text>
<text x="67.6" y="72.7" transform="rotate(-90 67.6 72.7)">26</text>
<text x="124.1" y="73.1">3</text>
<text x="126.4" y="74.4">DI</text>
<text x="132.2" y="74.4">GND</text>
<text x="138.3" y="73.1">2</text>
<text x="146.9" y="73.1">3</text>
<text x="149.3" y="74.4">DI</text>
<text x="155.1" y="74.4">GND</text>
<text x="161.2" y="73.1">2</text>
<text x="175.9" y="73.1">DI</text>
<text x="181.7" y="73.1">GND</text>
<text x="20.2" y="101.1">A1B12</text>
<text x="13" y="104.9">VBUS</text>
<text x="14.1" y="102.3">GND</text>
<text x="14.6" y="107.4">CC1</text>
<text x="20.2" y="103.6">A4B9</text>
<text x="20.2" y="106.2">A5</text>
<text x="59.3" y="103.6">1</text>
<text x="59.3" y="106.2">2</text>
<text x="61.6" y="104.9">VIN</text>
<text x="61.6" y="107.4">GND</text>
<text x="68.7" y="104.9">VOUT</text>
<text x="76.1" y="103.6">5</text>
<text x="14.6" y="112.5">DN1</text>
<text x="14.7" y="110">DP1</text>
<text x="20.2" y="108.7">A6</text>
<text x="20.2" y="111.2">A7</text>
<text x="20.2" y="113.8">A8</text>
<text x="59.3" y="108.7">3</text>
<text x="61.6" y="110">EN</text>
<text x="71.7" y="110">NC</text>
<text x="76.1" y="108.7">4</text>
<text x="221.9" y="113.8">1</text>
<text x="251.3" y="113.8">12</text>
<text x="13.2" y="115">SBU1</text>
<text x="14.6" y="117.6">CC2</text>
<text x="20.2" y="116.3">B5</text>
<text x="20.2" y="118.9">B6</text>
<text x="135.4" y="116.6" transform="rotate(-90 135.4 116.6)">1</text>
<text x="182.4" y="117.9" transform="rotate(-90 182.4 117.9)">1</text>
<text x="221.9" y="116.3">2</text>
<text x="221.9" y="118.9">3</text>
<text x="224.2" y="115">AVDDVCSEL</text>
<text x="224.2" y="117.6">AVSSVCSEL</text>
<text x="244" y="117.6">AVDD</text>
<text x="244" y="115">GND4</text>
<text x="251.3" y="118.9">10</text>
<text x="251.3" y="116.3">11</text>
<text x="13.2" y="125.2">SBU2</text>
<text x="14.6" y="122.7">DN2</text>
<text x="14.7" y="120.1">DP2</text>
<text x="20.2" y="121.4">B7</text>
<text x="20.2" y="123.9">B8</text>
<text x="221.9" y="121.4">4</text>
<text x="221.9" y="123.9">5</text>
<text x="224.2" y="120.1">GND</text>
<text x="224.2" y="122.7">GND2</text>
<text x="224.2" y="125.2">XSHUT</text>
<text x="245.4" y="125.2">DNC</text>
<text x="245.6" y="122.7">SDA</text>
<text x="245.9" y="120.1">SCL</text>
<text x="251.3" y="123.9">8</text>
<text x="251.3" y="121.4">9</text>
<text x="13" y="127.7">VBUS</text>
<text x="14.1" y="130.3">GND</text>
<text x="20.2" y="126.5">B4A9</text>
<text x="20.2" y="129">B1A12</text>
<text x="20.2" y="131.6">1</text>
<text x="135.4" y="128" transform="rotate(-90 135.4 128)">2</text>
<text x="182.4" y="129.3" transform="rotate(-90 182.4 129.3)">2</text>
<text x="221.9" y="126.5">6</text>
<text x="224.2" y="127.7">GND3</text>
<text x="243.3" y="127.7">GPIO1</text>
<text x="251.3" y="126.5">7</text>
<text x="12" y="132.8">SHELL</text>
<text x="12" y="135.4">SHELL</text>
<text x="12" y="137.9">SHELL</text>
<text x="20.2" y="134.1">2</text>
<text x="20.2" y="136.6">3</text>
<text x="12" y="140.4">SHELL</text>
<text x="20.2" y="139.2">4</text>
<text x="28.8" y="162">1</text>
<text x="28.8" y="164.6">2</text>
<text x="31.2" y="163.3">DATA</text>
<text x="31.2" y="165.8">SELECT</text>
<text x="42.3" y="163.3">VDD</text>
<text x="42.7" y="165.8">CLK</text>
<text x="48.1" y="164.6">4</text>
<text x="48.1" y="162">5</text>
<text x="39.6" y="172" transform="rotate(-90 39.6 172)">GND</text>
<text x="38.4" y="174.3" transform="rotate(-90 38.4 174.3)">3</text>
</g>
<g font-size="1.5" fill="#000080">
<text x="35.3" y="106.1">R1</text>
<text x="35.3" y="112.4">R2</text>
</g>
</svg>
